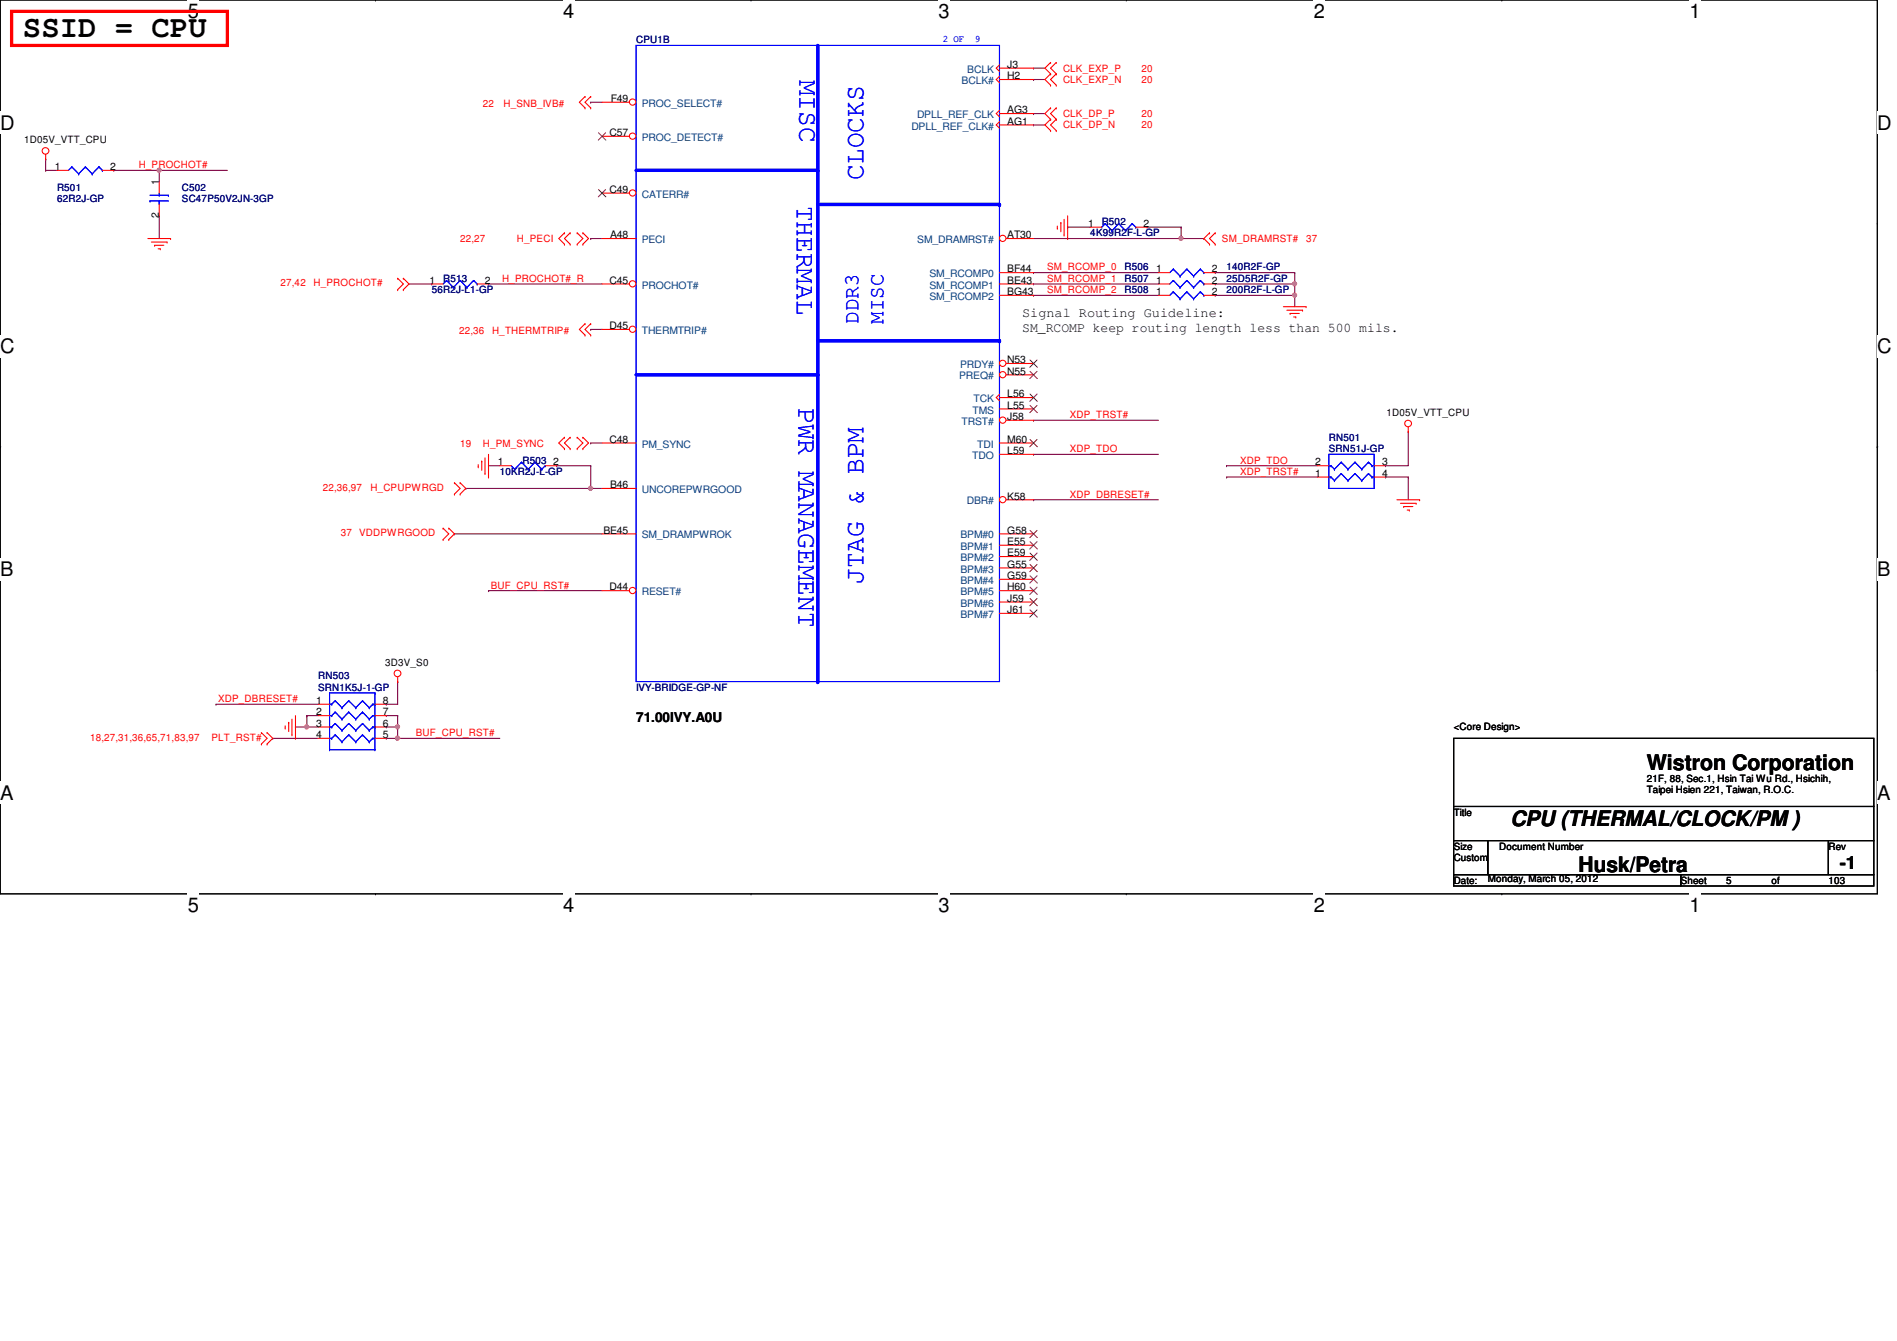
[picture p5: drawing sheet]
<svg xmlns="http://www.w3.org/2000/svg" width="297mm" height="210mm" viewBox="0 0 297 210" stroke-linecap="round" stroke-linejoin="round" font-family="sans-serif">
<path d="M0 0h294v139.9h-294z" fill="none" stroke="#000" stroke-width=".17"/>
<g fill="#fff">
<path d="M29.4 0h1.8v3.5h-1.8z"/>
<path d="M29.4 139.9h1.8v3.5h-1.8z"/>
</g>
<path d="M58.8 0h.1M58.8 139.9h.1" fill="none" stroke="#000" stroke-width=".17"/>
<g fill="#fff">
<path d="M88.2 0h1.7v3.5h-1.7z"/>
<path d="M88.2 139.9h1.7v3.5h-1.7z"/>
</g>
<path d="M117.6 0h.1M117.6 139.9h.1" fill="none" stroke="#000" stroke-width=".17"/>
<g fill="#fff">
<path d="M147 0h1.7v3.5h-1.7z"/>
<path d="M147 139.9h1.7v3.5h-1.7z"/>
</g>
<path d="M176.4 0h.1M176.4 139.9h.1" fill="none" stroke="#000" stroke-width=".17"/>
<g fill="#fff">
<path d="M205.7 0h1.8v3.5h-1.8z"/>
<path d="M205.7 139.9h1.8v3.5h-1.8z"/>
</g>
<path d="M235.2 0h.1M235.2 139.9h.1" fill="none" stroke="#000" stroke-width=".17"/>
<g fill="#fff">
<path d="M264.5 0h1.8v3.5h-1.8z"/>
<path d="M264.5 139.9h1.8v3.5h-1.8z"/>
<path d="M0 17.5h2.3v3.5h-2.3z"/>
<path d="M294 17.5h2.2v3.5h-2.2z"/>
<path d="M0 52.5h2.3v3.4h-2.3z"/>
<path d="M294 52.5h2.2v3.4h-2.2z"/>
</g>
<path d="M0 35h.1M294 35h.1" fill="none" stroke="#000" stroke-width=".17"/>
<g fill="#fff">
<path d="M0 87.4h2.1v3.5h-2.1z"/>
<path d="M294 87.4h2v3.5h-2z"/>
</g>
<path d="M0 69.9h.1M294 69.9h.1" fill="none" stroke="#000" stroke-width=".17"/>
<path d="M0 69.9h.1M294 69.9h.1" fill="none" stroke="#000" stroke-width=".16"/>
<g fill="#fff">
<path d="M0 122.4h2.1v3.5h-2.1z"/>
<path d="M294 122.4h2v3.5h-2z"/>
</g>
<path d="M0 104.9h.1M294 104.9h.1" fill="none" stroke="#000" stroke-width=".17"/>
<g fill="none" stroke="#800040" stroke-width=".17">
<path d="M92.5 16h.1M92.5 16h1.8M161.8 17.8h.1M161.8 19.6h.1M161.8 17.8h1.8M161.8 19.6h1.8M7.2 26.7h.1M7.2 24.9h.1M7.2 26.7h1.7M7.2 24.9v1.8M24.9 26.7h.1M24.9 33.8h.1"/>
<path d="M24.9 26.7h10.7M24.9 26.7v1.7M24.9 33.8v3.5M92.5 37.3h.1M92.5 37.3h1.8M64 44.4h3.6M67.6 44.4h.1M92.5 51.6h.1M92.5 51.6h1.8M76.5 72.9h.1M76.5 72.9h1.8M87.2 72.9h.1"/>
<path d="M87.2 72.9h5.3M92.5 69.3h.1M92.5 69.3h1.8M161.8 78.2h.1M161.8 71.1h.1M161.8 78.2h19.6M161.8 71.1h19.6M76.5 92.5h.1M76.5 92.5h17.8"/>
</g>
<circle cx="24.9" cy="26.6" r=".32" fill="#f0f"/>
<circle cx="24.9" cy="26.6" r=".32" fill="none" stroke="#f0f" stroke-width=".17"/>
<path d="M161.8 10.7h.1M161.8 12.4h.1M161.8 10.7h1.8M161.8 12.4h1.8M17.8 26.7h.1M17.8 26.7h7.1M161.8 37.3h23.2M185 37.3h.1M76.5 44.4h.1M76.5 44.4h17.8M71.2 83.6h.1M71.2 83.6h23.1" fill="none" stroke="#800040" stroke-width=".17"/>
<circle cx="184.9" cy="37.3" r=".32" fill="#f0f"/>
<circle cx="184.9" cy="37.3" r=".32" fill="none" stroke="#f0f" stroke-width=".17"/>
<path d="M167.2 35.6h.1M167.2 35.6h3.5M179.6 35.6h.1M179.6 35.6h5.4M185 35.6h.1M185 35.6v1.7h3.5M188.5 37.3h.1M92.5 72.9h.1M92.5 76.5h.1M92.5 72.9v3.6M92.5 76.5h1.8" fill="none" stroke="#800040" stroke-width=".17"/>
<circle cx="92.5" cy="76.4" r=".32" fill="#f0f"/>
<circle cx="92.5" cy="76.4" r=".32" fill="none" stroke="#f0f" stroke-width=".17"/>
<g fill="none" stroke="#800040" stroke-width=".17">
<path d="M42.7 115.6h.1M42.7 115.6h7.1M48 112h.1M48 113.8h.1M48 112h1.8M48 112v1.8M48 113.8h1.8M60.5 115.6h.1M60.5 112h.1M60.5 112h1.8M62.3 113.8h.1M62.3 112h.1"/>
<path d="M62.3 112v3.6h-1.8"/>
</g>
<circle cx="62.2" cy="113.8" r=".32" fill="#f0f"/>
<circle cx="62.2" cy="113.8" r=".32" fill="none" stroke="#f0f" stroke-width=".17"/>
<path d="M72.9 76.5h.1M72.9 76.5h19.6M33.8 110.2h.1M33.8 110.2h16M60.5 113.8h.1M60.5 110.2h.1M60.5 113.8h1.8M62.3 106.7h.1M62.3 115.6h.1M62.3 106.7v3.5h-1.8M62.3 115.6h16" fill="none" stroke="#800040" stroke-width=".17"/>
<circle cx="62.2" cy="115.5" r=".32" fill="#f0f"/>
<circle cx="62.2" cy="115.5" r=".32" fill="none" stroke="#f0f" stroke-width=".17"/>
<path d="M46.3 113.8h.1M46.3 113.8h1.7" fill="none" stroke="#800040" stroke-width=".17"/>
<circle cx="48" cy="113.8" r=".32" fill="#f0f"/>
<circle cx="48" cy="113.8" r=".32" fill="none" stroke="#f0f" stroke-width=".17"/>
<g fill="none" stroke="#800040" stroke-width=".17">
<path d="M161.8 42.7h.1M161.8 44.4h.1M161.8 46.2h.1M161.8 42.7h19.6M161.8 44.4h19.6M161.8 46.2h19.6M190.3 42.7h.1M190.3 44.4h.1M190.3 46.2h.1M190.3 42.7h12.4M190.3 46.2h12.4M202.7 42.7h.1"/>
<path d="M202.7 46.2h.1M202.7 42.7v1.7h-12.4M202.7 46.2v1.8M192.1 74.7h.1M192.1 72.9h.1M192.1 74.7h14.2M192.1 72.9h14.2M217 74.7h.1M217 72.9h.1M217 74.7h3.5M220.5 67.6h.1M220.5 74.7h.1"/>
<path d="M220.5 67.6v5.3h-3.5M220.5 74.7v3.5"/>
</g>
<circle cx="202.7" cy="46.2" r=".32" fill="#f0f"/>
<circle cx="202.7" cy="46.2" r=".32" fill="none" stroke="#f0f" stroke-width=".17"/>
<path d="M202.7 44.4h.1M202.7 44.4v1.8" fill="none" stroke="#800040" stroke-width=".17"/>
<circle cx="202.7" cy="44.4" r=".32" fill="#f0f"/>
<circle cx="202.7" cy="44.4" r=".32" fill="none" stroke="#f0f" stroke-width=".17"/>
<path d="M161.8 65.8h.1M161.8 65.8h19.6" fill="none" stroke="#800040" stroke-width=".17"/>
<g fill="none" stroke="#f00" stroke-width=".17">
<path d="M91.6 15.1h.1M91.6 16.9h.1M91.6 15.1l-.9 .9 .9 .9M92.5 15.1h.1M92.5 16.9h.1M92.5 15.1l-.9 .9 .9 .9M164.5 9.8h.1M164.5 11.6h.1M164.5 13.3h.1M164.5 16.9h.1M164.5 18.7h.1M164.5 9.8l-.9 .9 .9 .9"/>
<path d="M164.5 11.6l-.9 .8 .9 .9M164.5 16.9l-.9 .9 .9 .9M164.5 18.7l-.9 .9 .9 .8M165.4 11.6h.1M165.4 9.8h.1M165.4 13.3h.1M165.4 18.7h.1M165.4 16.9h.1M165.4 9.8l-.9 .9 .9 .9M165.4 11.6l-.9 .8 .9 .9M165.4 16.9l-.9 .9 .9 .9M165.4 18.7l-.9 .9 .9 .8"/>
<path d="M7.2 24.9h.1M7.2 24.2v.7M8.9 26.7h1.8M16 26.7h1.8M23.2 37.3h3.5M23.7 37.9h2.5M24.2 38.4h.1M24.2 38.4h1.5M24.8 38.9h.3M24.9 28.4v1.8M24.9 32v1.8M25.1 38.9h.1"/>
<path d="M26.2 37.9h.1M26.7 37.3h.1M88.4 38.2h.1M88.4 36.4h.1M88.4 36.4l-.9 .9 .9 .9M89.3 36.4h.1M89.3 38.2h.1M89.3 36.4l-.9 .9 .9 .9M90.4 38.2h.1M90.4 36.4h.1M90.4 36.4l.9 .9-.9 .9M91.3 38.2h.1"/>
<path d="M91.3 36.4h.1M91.3 36.4l.9 .9-.9 .9M164.5 20.4h.1M165.4 20.4h.1M165.6 35.7h.1M165.6 35.4v.3M166.1 34.8h.1M166.1 34.8v1.5M166.6 36.8h.1M166.6 34.3v2.5M167.2 37.3h.1M167.2 33.8v3.5"/>
<path d="M170.7 35.6h1.8M177.8 35.6h1.8M189.4 36.4h.1M189.4 38.2h.1M189.4 36.4l-.9 .9 .9 .9M190.3 38.2h.1M190.3 36.4h.1M190.3 36.4l-.9 .9 .9 .9M62.3 43.6h.1M62.3 45.3h.1M62.3 43.6l.9 .8-.9 .9M63.2 45.3h.1"/>
<path d="M63.2 43.6h.1M63.2 43.6l.8 .8-.8 .9M67.6 44.4h1.8M74.7 44.4h1.8M91.6 50.7h.1M91.6 52.5h.1M91.6 50.7l-.9 .9 .9 .9M92.5 50.7h.1M92.5 52.5h.1M92.5 50.7l-.9 .9 .9 .9M181.4 44.4h1.8M181.4 46.2h1.8"/>
<path d="M188.5 44.4h1.8M188.5 46.2h1.8M201 48h3.5M201.5 48.6h2.5M202 49.1h.1M202 49.1h1.5M202.6 49.6h.3M202.9 49.6h.1M204 48.6h.1M204.5 48h.1M71.2 75.6h.1M71.2 77.3h.1"/>
<path d="M71.2 75.6l.8 .9-.8 .8M72 77.3h.1M72 75.6h.1M72 75.6l.9 .9-.9 .8M74.9 73.1h.1M74.9 72.7v.4M75.4 72.2h.1M75.4 72.2v1.4M75.9 74.1h.1M75.9 71.7v2.4M76.5 74.7h.1M76.5 71.1v3.6"/>
<path d="M88.4 70.2h.1M88.4 68.5h.1M88.4 68.5l-.9 .8 .9 .9M89.3 68.5h.1M89.3 70.2h.1M89.3 68.5l-.9 .8 .9 .9M90.4 70.2h.1M90.4 68.5h.1M90.4 68.5l.9 .8-.9 .9M91.3 70.2h.1M91.3 68.5h.1M91.3 68.5l.9 .8-.9 .9"/>
<path d="M206.3 74.7h1.8M206.3 72.9h1.8M215.2 74.7h1.8M215.2 72.9h1.8M218.7 78.2h3.6M219.3 78.8h2.4M219.8 79.3h.1M219.8 79.3h1.4M220.3 79.8h.4M220.5 67.6h.1M220.5 66.8v.8M220.7 79.8h.1"/>
<path d="M221.7 78.8h.1M222.3 78.2h.1M69.4 82.7h.1M69.4 84.5h.1M69.4 82.7l.9 .9-.9 .9M70.3 84.5h.1M70.3 82.7h.1M70.3 82.7l.9 .9-.9 .9M40.9 114.7h.1M40.9 116.5h.1M40.9 114.7l.9 .9-.9 .9M41.8 116.5h.1"/>
<path d="M41.8 114.7h.1M41.8 114.7l.9 .9-.9 .9M44.7 114h.1M44.7 113.6v.4M45.2 113.1h.1M45.2 113.1v1.4M45.7 115h.1M45.7 112.6v2.4M46.3 115.6h.1M46.3 112v3.6M49.8 110.2h1.8M49.8 112h1.8"/>
<path d="M49.8 113.8h1.8M49.8 115.6h1.8M58.7 110.2h1.8M58.7 112h1.8M58.7 113.8h1.8M58.7 115.6h1.8M62.3 106.7h.1M62.3 106v.7"/>
<circle cx="7.1" cy="23.6" r=".52"/>
<circle cx="220.5" cy="66.3" r=".52"/>
<circle cx="62.3" cy="105.4" r=".52"/>
</g>
<path d="M227.6 115.6h65.8v10.6h-65.8zM227.6 126.2h65.8v5.4h-65.8zM227.6 131.6h5.4v5.3h-5.4zM227.6 136.9h35.6v1.8h-35.6zM233 131.6h53.3v5.3h-53.3zM263.2 136.9h30.2v1.8h-30.2zM286.3 131.6h7.1v5.3h-7.1z" fill="none" stroke="#000" stroke-width=".17"/>
<path d="M1.8 1.8h33.8v5.3h-33.8z" fill="none" stroke="#f00" stroke-width=".51"/>
<g fill="none" stroke="#00f" stroke-width=".17">
<path d="M11.3 26.1h.1M11.3 26.1l-.6 .6M11.3 26.1l1 1.1M12.3 27.2h.1M13.4 26.1h.1M13.4 26.1l-1.1 1.1M13.4 26.1l1 1.1M14.4 27.2h.1M15.5 26.1h.1M15.5 26.1l-1.1 1.1M15.5 26.1l.5 .6M16 26.7h.1"/>
<path d="M23.5 31.5h.1M23.5 30.6h2.9M23.5 31.5h2.9M24.9 30.6h.1M24.9 31.5h.1M24.9 30.2v.4M24.9 31.5v.5M26.4 30.6h.1M173.1 35h.1M173.1 35l-.6 .6M173.1 35l1 1.1M174.1 36.1h.1"/>
<path d="M175.2 35h.1M175.2 35l1 1.1M175.2 35l-1.1 1.1M176.2 36.1h.1M177.3 35h.1M177.3 35l-1.1 1.1M177.3 35l.5 .6M177.8 35.6h.1M69.9 43.9h.1M69.9 43.9l-.5 .5M69.9 43.9l1.1 1.1M71 45h.1"/>
<path d="M72 43.9h.1M72 43.9l-1 1.1M72 43.9l1.1 1.1M73.1 45h.1M74.2 43.9h.1M74.2 43.9l-1.1 1.1M74.2 43.9l.5 .5M74.7 44.4h.1M183.7 43.9h.1M183.7 45.7h.1M183.7 43.9l-.5 .5M183.7 43.9l1.1 1.1"/>
<path d="M183.7 45.7l-.5 .5M183.7 45.7l1.1 1.1M184.8 45h.1M184.8 46.8h.1M185.8 43.9h.1M185.8 45.7h.1M185.8 43.9l-1 1.1M185.8 43.9l1.1 1.1M185.8 45.7l-1 1.1M185.8 45.7l1.1 1.1M186.9 45h.1M186.9 46.8h.1"/>
<path d="M188 43.9h.1M188 45.7h.1M188 43.9l-1.1 1.1M188 43.9l.5 .5M188 45.7l-1.1 1.1M188 45.7l.5 .5M188.5 44.4h.1M188.5 46.2h.1M208.1 71.1h7.1v5.4h-7.1zM208.1 72.9h.1M208.1 74.7h.3M208.1 72.9h.3"/>
<path d="M208.4 74.7h.1M208.4 72.9h.1M208.4 74.7l.6 .5M208.4 72.9l.6 .5M209 75.2h.1M209 73.4h.1M210 74.1h.1M210 72.3h.1M210 74.1l-1 1.1M210 74.1l1.1 1.1M210 72.3l1.1 1.1M210 72.3l-1 1.1"/>
<path d="M211.1 75.2h.1M211.1 73.4h.1M212.2 74.1h.1M212.2 72.3h.1M212.2 74.1l-1.1 1.1M212.2 74.1l1 1.1M212.2 72.3l1 1.1M212.2 72.3l-1.1 1.1M213.2 75.2h.1M213.2 73.4h.1M214.3 74.1h.1M214.3 72.3h.1"/>
<path d="M214.3 74.1l-1.1 1.1M214.3 74.1l.5 .6M214.3 72.3l.5 .6M214.3 72.3l-1.1 1.1M214.8 74.7h.1M214.8 72.9h.1M214.8 74.7h.4M214.8 72.9h.4M215.2 74.7h.1M51.6 112h.1M51.6 115.6h.1M51.6 108.5h.1"/>
<path d="M51.6 117.3h.1M51.6 110.2h.3M51.6 112h.3M51.6 113.8h.3M51.6 115.6h.3M51.6 117.3h7.1M51.6 108.5h7.1M51.6 108.5v8.8M51.9 110.2h.1M51.9 112h.1M51.9 113.8h.1M51.9 115.6h.1"/>
<path d="M52.5 109.7h.1M52.5 111.5h.1M52.5 113.2h.1M52.5 115h.1M52.5 109.7l-.6 .5M52.5 109.7l1 1.1M52.5 111.5l1 1.1M52.5 111.5l-.6 .5M52.5 113.2l-.6 .6M52.5 113.2l1 1.1M52.5 115l1 1.1M52.5 115l-.6 .6"/>
<path d="M53.5 110.8h.1M53.5 112.6h.1M53.5 114.3h.1M53.5 116.1h.1M54.6 109.7h.1M54.6 111.5h.1M54.6 113.2h.1M54.6 115h.1M54.6 109.7l-1.1 1.1M54.6 109.7l1.1 1.1M54.6 111.5l1.1 1.1M54.6 111.5l-1.1 1.1"/>
<path d="M54.6 113.2l-1.1 1.1M54.6 113.2l1.1 1.1M54.6 115l1.1 1.1M54.6 115l-1.1 1.1M55.7 110.8h.1M55.7 112.6h.1M55.7 114.3h.1M55.7 116.1h.1M56.8 109.7h.1M56.8 111.5h.1M56.8 113.2h.1M56.8 115h.1"/>
<path d="M56.8 109.7l-1.1 1.1M56.8 109.7l1 1.1M56.8 111.5l1 1.1M56.8 111.5l-1.1 1.1M56.8 113.2l-1.1 1.1M56.8 113.2l1 1.1M56.8 115l1 1.1M56.8 115l-1.1 1.1M57.8 110.8h.1M57.8 112.6h.1M57.8 114.3h.1M57.8 116.1h.1"/>
<path d="M58.4 110.2h.1M58.4 112h.1M58.4 113.8h.1M58.4 115.6h.1M58.4 110.2h.3M58.4 110.2l-.6 .6M58.4 112h.3M58.4 112l-.6 .6M58.4 113.8h.3M58.4 113.8l-.6 .5M58.4 115.6h.3M58.4 115.6l-.6 .5"/>
<path d="M58.7 110.2h.1M58.7 113.8h.1M58.7 117.3h.1M58.7 108.5h.1M58.7 108.5v8.8"/>
</g>
<path d="M128.1 7.1v99.6" fill="none" stroke="#00f" stroke-width=".51"/>
<circle cx="128.1" cy="106.7" r=".25" fill="#00f"/>
<path d="M128.1 32h28.4" fill="none" stroke="#00f" stroke-width=".51"/>
<circle cx="156.5" cy="32" r=".25" fill="#00f"/>
<path d="M99.6 26.7h28.5" fill="none" stroke="#00f" stroke-width=".51"/>
<circle cx="128.1" cy="26.7" r=".25" fill="#00f"/>
<path d="M99.6 58.7h28.5" fill="none" stroke="#00f" stroke-width=".51"/>
<circle cx="128.1" cy="58.7" r=".25" fill="#00f"/>
<path d="M128.1 53.3h28.4" fill="none" stroke="#00f" stroke-width=".51"/>
<circle cx="156.5" cy="53.3" r=".25" fill="#00f"/>
<path d="M99.6 7.1h56.9v99.6h-56.9z" fill="none" stroke="#00f" stroke-width=".17"/>
<path d="M128.1 7.1v99.6" fill="none" stroke="#00f" stroke-width=".51"/>
<circle cx="128.1" cy="106.7" r=".25" fill="#00f"/>
<path d="M128.1 32h28.4" fill="none" stroke="#00f" stroke-width=".51"/>
<circle cx="156.5" cy="32" r=".25" fill="#00f"/>
<path d="M99.6 26.7h28.5" fill="none" stroke="#00f" stroke-width=".51"/>
<circle cx="128.1" cy="26.7" r=".25" fill="#00f"/>
<path d="M99.6 58.7h28.5" fill="none" stroke="#00f" stroke-width=".51"/>
<circle cx="128.1" cy="58.7" r=".25" fill="#00f"/>
<path d="M128.1 53.3h28.4" fill="none" stroke="#00f" stroke-width=".51"/>
<circle cx="156.5" cy="53.3" r=".25" fill="#00f"/>
<path d="M99.6 7.1h56.9v99.6h-56.9z" fill="none" stroke="#00f" stroke-width=".17"/>
<path d="M156.5 44.4h5.3M156.5 46.2h5.3" fill="none" stroke="#f00" stroke-width=".17"/>
<circle cx="157" cy="37.3" r=".5" fill="#fff"/>
<g fill="none" stroke="#f00" stroke-width=".17">
<path d="M156.5 11.9l-.5 .5 .5 .6M156.5 12.4h5.3M156.5 10.2l-.5 .5 .5 .5M156.5 10.7h5.3M156.5 19l-.5 .6 .5 .5M156.5 19.6h5.3M156.5 17.3l-.5 .5 .5 .5M156.5 17.8h5.3M157.6 37.3h4.2M156.5 42.7h5.3"/>
<circle cx="157" cy="37.3" r=".5"/>
</g>
<circle cx="99.1" cy="30.2" r=".5" fill="#fff"/>
<g fill="none" stroke="#f00" stroke-width=".17">
<path d="M94.3 30.2h4.2M94.3 37.3h5.3"/>
<circle cx="99.1" cy="30.2" r=".5"/>
</g>
<path d="M93.7 29.7l1.2 1.1M94.8 29.7l-1.1 1.1" fill="none" stroke="#804000" stroke-width=".16"/>
<circle cx="99.1" cy="44.4" r=".5" fill="#fff"/>
<g fill="none" stroke="#f00" stroke-width=".17">
<path d="M94.3 44.4h4.2"/>
<circle cx="99.1" cy="44.4" r=".5"/>
</g>
<circle cx="99.1" cy="51.5" r=".5" fill="#fff"/>
<g fill="none" stroke="#f00" stroke-width=".17">
<path d="M94.3 51.6h4.2M94.3 83.6h5.3"/>
<circle cx="99.1" cy="51.5" r=".5"/>
</g>
<circle cx="99.1" cy="92.4" r=".5" fill="#fff"/>
<g fill="none" stroke="#f00" stroke-width=".17">
<path d="M94.3 92.5h4.2"/>
<circle cx="99.1" cy="92.4" r=".5"/>
</g>
<circle cx="157" cy="56.9" r=".5" fill="#fff"/>
<g fill="none" stroke="#f00" stroke-width=".17">
<path d="M157.6 56.9h4.2"/>
<circle cx="157" cy="56.9" r=".5"/>
</g>
<path d="M161.3 56.3l1.1 1.2M162.4 56.3l-1.2 1.2" fill="none" stroke="#804000" stroke-width=".16"/>
<circle cx="157" cy="58.6" r=".5" fill="#fff"/>
<g fill="none" stroke="#f00" stroke-width=".17">
<path d="M157.6 58.7h4.2M156.5 61.7l-.5 .5 .5 .5M156.5 62.2h5.3M156.5 64h5.3"/>
<circle cx="157" cy="58.6" r=".5"/>
</g>
<path d="M161.3 58.1l1.1 1.2M162.4 58.1l-1.2 1.2M161.3 61.7l1.1 1.1M161.3 63.5l1.1 1.1M162.4 61.7l-1.2 1.1M162.4 63.5l-1.2 1.1" fill="none" stroke="#804000" stroke-width=".16"/>
<circle cx="157" cy="65.8" r=".5" fill="#fff"/>
<g fill="none" stroke="#f00" stroke-width=".17">
<path d="M156.5 69.3h5.3M156.5 71.1h5.3M157.6 65.8h4.2"/>
<circle cx="157" cy="65.8" r=".5"/>
</g>
<path d="M161.3 68.8l1.1 1.1M162.4 68.8l-1.2 1.1" fill="none" stroke="#804000" stroke-width=".16"/>
<circle cx="157" cy="78.2" r=".5" fill="#fff"/>
<g fill="none" stroke="#f00" stroke-width=".17">
<path d="M94.3 69.3h5.3M157.6 78.2h4.2M156.5 83.6h5.3M156.5 85.3h5.3M156.5 87.1h5.3M156.5 88.9h5.3M156.5 90.7h5.3M156.5 92.5h5.3M156.5 94.2h5.3M156.5 96h5.3"/>
<circle cx="157" cy="78.2" r=".5"/>
</g>
<g fill="none" stroke="#804000" stroke-width=".16">
<path d="M161.3 83l1.1 1.2M161.3 84.8l1.1 1.1M161.3 86.6l1.1 1.1M161.3 88.3l1.1 1.2M161.3 90.1l1.1 1.2M161.3 91.9l1.1 1.1M161.3 93.7l1.1 1.1M161.3 95.5l1.1 1.1M162.4 83l-1.2 1.2M162.4 84.8l-1.2 1.1M162.4 86.6l-1.2 1.1M162.4 88.3l-1.2 1.2"/>
<path d="M162.4 90.1l-1.2 1.2M162.4 91.9l-1.2 1.1M162.4 93.7l-1.2 1.1M162.4 95.5l-1.2 1.1"/>
</g>
<circle cx="99.1" cy="21.3" r=".5" fill="#fff"/>
<g fill="none" stroke="#f00" stroke-width=".17">
<path d="M94.3 21.3h4.2"/>
<circle cx="99.1" cy="21.3" r=".5"/>
</g>
<path d="M93.7 20.8l1.2 1.1M94.8 20.8l-1.1 1.1" fill="none" stroke="#804000" stroke-width=".16"/>
<circle cx="99.1" cy="16" r=".5" fill="#fff"/>
<g fill="none" stroke="#f00" stroke-width=".17">
<path d="M94.3 16h4.2M181.4 42.7h1.8M188.5 42.7h1.8M78.3 72.9h1.7M85.4 72.9h1.8M94.3 76.5h5.3"/>
<circle cx="99.1" cy="16" r=".5"/>
</g>
<g fill="none" stroke="#00f" stroke-width=".17">
<path d="M183.7 42.1h.1M183.7 42.1l-.5 .6M183.7 42.1l1.1 1.1M184.8 43.2h.1M185.8 42.1h.1M185.8 42.1l-1 1.1M185.8 42.1l1.1 1.1M186.9 43.2h.1M188 42.1h.1M188 42.1l-1.1 1.1M188 42.1l.5 .6M188.5 42.7h.1"/>
<path d="M80 72.9l.6 .5M80.6 73.4h.1M81.7 72.3h.1M81.7 72.3l-1.1 1.1M81.7 72.3l1 1.1M82.7 73.4h.1M83.8 72.3h.1M83.8 72.3l-1.1 1.1M83.8 72.3l1 1.1M84.8 73.4h.1M85.4 72.9h.1M85.4 72.9l-.6 .5"/>
</g>
<circle cx="24.9" cy="26.6" r=".32" fill="#f0f"/>
<circle cx="24.9" cy="26.6" r=".32" fill="none" stroke="#f0f" stroke-width=".17"/>
<circle cx="184.9" cy="37.3" r=".32" fill="#f0f"/>
<circle cx="184.9" cy="37.3" r=".32" fill="none" stroke="#f0f" stroke-width=".17"/>
<circle cx="92.5" cy="76.4" r=".32" fill="#f0f"/>
<circle cx="92.5" cy="76.4" r=".32" fill="none" stroke="#f0f" stroke-width=".17"/>
<circle cx="62.2" cy="113.8" r=".32" fill="#f0f"/>
<circle cx="62.2" cy="113.8" r=".32" fill="none" stroke="#f0f" stroke-width=".17"/>
<circle cx="62.2" cy="115.5" r=".32" fill="#f0f"/>
<circle cx="62.2" cy="115.5" r=".32" fill="none" stroke="#f0f" stroke-width=".17"/>
<circle cx="48" cy="113.8" r=".32" fill="#f0f"/>
<circle cx="48" cy="113.8" r=".32" fill="none" stroke="#f0f" stroke-width=".17"/>
<circle cx="202.7" cy="46.2" r=".32" fill="#f0f"/>
<circle cx="202.7" cy="46.2" r=".32" fill="none" stroke="#f0f" stroke-width=".17"/>
<circle cx="202.7" cy="44.4" r=".32" fill="#f0f"/>
<circle cx="202.7" cy="44.4" r=".32" fill="none" stroke="#f0f" stroke-width=".17"/>
<text font-size="4.8" x="3.6" y="5.8">SSID = CPU</text>
<g font-size="4.2" fill="#00f">
<text x="125.2" y="12.4" transform="rotate(90 125.2 12.4)">MISC</text>
<text x="135.2" y="28.1" transform="rotate(-90 135.2 28.1)">CLOCKS</text>
<text x="124.8" y="32.2" transform="rotate(90 124.8 32.2)">THERMAL</text>
<text x="125" y="63.8" transform="rotate(90 125 63.8)">PWR MANAGEMENT</text>
<text x="135.2" y="91.4" transform="rotate(-90 135.2 91.4)">JTAG &amp; BPM</text>
</g>
<g font-size="3.3" fill="#00f">
<text x="134.4" y="50.7" transform="rotate(-90 134.4 50.7)">DDR3</text>
<text x="138.3" y="50.7" transform="rotate(-90 138.3 50.7)">MISC</text>
</g>
<g font-size="3.3">
<text x="257.8" y="120.5">Wistron Corporation</text>
<text x="236.5" y="129.3">CPU (THERMAL/CLOCK/PM )</text>
<text x="247.2" y="136.5">Husk/Petra</text>
</g>
<g font-size="3.1">
<text x="29.4" y="2.8">5</text>
<text x="88.2" y="2.8">4</text>
<text x="147" y="2.8">3</text>
<text x="205.7" y="2.8">2</text>
<text x="264.5" y="2.8">1</text>
<text x="0" y="20.3">D</text>
<text x="294" y="20.3">D</text>
<text x="0" y="55.2">C</text>
<text x="294" y="55.2">C</text>
<text x="0" y="90.2">B</text>
<text x="294" y="90.2">B</text>
<text x="0" y="125.2">A</text>
<text x="294" y="125.2">A</text>
<text x="29.4" y="142.7">5</text>
<text x="88.2" y="142.7">4</text>
<text x="147" y="142.7">3</text>
<text x="205.7" y="142.7">2</text>
<text x="264.5" y="142.7">1</text>
</g>
<text font-size="2.8" x="288.1" y="136">-1</text>
<g font-size="2.1">
<text x="160.1" y="49.7">Signal Routing Guideline:</text>
<text x="160.1" y="51.9">SM_RCOMP keep routing length less than 500 mils.</text>
<text x="99.6" y="112.9">71.00IVY.A0U</text>
</g>
<g font-size="1.6" fill="#000080">
<text x="99.6" y="6.8">CPU1B</text>
<text x="8.9" y="29.9">R501</text>
<text x="28.5" y="29.9">C502</text>
<text x="8.9" y="31.7">62R2J-GP</text>
<text x="28.5" y="31.7">SC47P50V2JN-3GP</text>
<text x="172.5" y="35.2">R502</text>
<text x="170.7" y="37">4K99R2F-L-GP</text>
<text x="67.6" y="45.9">56R2J-L1-GP</text>
<text x="69.4" y="44.1">R513</text>
<text x="176.1" y="44.1">R507</text>
<text x="176.1" y="45.9">R508</text>
<text x="176.1" y="42.3">R506</text>
<text x="192.1" y="44.1">25D5R2F-GP</text>
<text x="192.1" y="45.9">200R2F-L-GP</text>
<text x="192.1" y="42.3">140R2F-GP</text>
<text x="208.1" y="69">RN501</text>
<text x="208.1" y="70.8">SRN51J-GP</text>
<text x="78.3" y="74.3">10KR2J-L-GP</text>
<text x="81.8" y="72.6">R503</text>
<text x="49.8" y="106.3">RN503</text>
<text x="49.8" y="108.1">SRN1K5J-1-GP</text>
<text x="99.6" y="108.1">IVY-BRIDGE-GP-NF</text>
</g>
<g font-size="1.6" fill="#00f">
<text x="147.6" y="6.6">2 OF</text>
<text x="152.7" y="6.6">9</text>
</g>
<g font-size="1.6" fill="#004080">
<text x="151.5" y="11.4">BCLK</text>
<text x="100.5" y="16.7">PROC_SELECT#</text>
<text x="150.6" y="13.2">BCLK#</text>
<text x="100.5" y="22.1">PROC_DETECT#</text>
<text x="142.7" y="20.3">DPLL_REF_CLK#</text>
<text x="143.6" y="18.5">DPLL_REF_CLK</text>
<text x="100.5" y="30.9">CATERR#</text>
<text x="100.5" y="38.1">PECI</text>
<text x="143.6" y="38.1">SM_DRAMRST#</text>
<text x="100.5" y="45.2">PROCHOT#</text>
<text x="145.5" y="45.2">SM_RCOMP1</text>
<text x="145.5" y="46.9">SM_RCOMP2</text>
<text x="145.5" y="43.4">SM_RCOMP0</text>
<text x="100.5" y="52.3">THERMTRIP#</text>
<text x="150.2" y="59.4">PREQ#</text>
<text x="150.3" y="57.6">PRDY#</text>
<text x="152.3" y="64.7">TMS</text>
<text x="152.4" y="62.9">TCK</text>
<text x="100.5" y="70.1">PM_SYNC</text>
<text x="150.6" y="66.5">TRST#</text>
<text x="152.2" y="71.8">TDO</text>
<text x="153" y="70.1">TDI</text>
<text x="100.5" y="77.2">UNCOREPWRGOOD</text>
<text x="151.4" y="79">DBR#</text>
<text x="100.5" y="84.3">SM_DRAMPWROK</text>
<text x="150.4" y="84.3">BPM#0</text>
<text x="150.4" y="86.1">BPM#1</text>
<text x="150.4" y="87.8">BPM#2</text>
<text x="150.4" y="89.6">BPM#3</text>
<text x="100.5" y="93.2">RESET#</text>
<text x="150.4" y="91.4">BPM#4</text>
<text x="150.4" y="93.2">BPM#5</text>
<text x="150.4" y="95">BPM#6</text>
<text x="150.4" y="96.7">BPM#7</text>
</g>
<g font-size="1.6">
<text x="157.7" y="10.6">J3</text>
<text x="95.6" y="16">F49</text>
<text x="157.7" y="12.4">H2</text>
<text x="157.7" y="17.7">AG3</text>
<text x="3.8" y="22.4">1D05V_VTT_CPU</text>
<text x="95.5" y="21.3">C57</text>
<text x="157.7" y="19.5">AG1</text>
<text x="8.6" y="26.6">1</text>
<text x="17.3" y="26.6">2</text>
<text x="24.9" y="29" transform="rotate(-90 24.9 29)">1</text>
<text x="24.9" y="34.1" transform="rotate(-90 24.9 34.1)">2</text>
<text x="95.5" y="30.2">C49</text>
<text x="170.4" y="35.5">1</text>
<text x="179.1" y="35.5">2</text>
<text x="95.5" y="37.3">A48</text>
<text x="157.7" y="37.3">AT30</text>
<text x="67.3" y="44.4">1</text>
<text x="75.9" y="44.4">2</text>
<text x="95.5" y="44.4">C45</text>
<text x="157.7" y="44.4">BE43</text>
<text x="157.7" y="46.2">BG43</text>
<text x="157.7" y="42.6">BF44</text>
<text x="181.1" y="44.4">1</text>
<text x="181.1" y="46.2">1</text>
<text x="181.1" y="42.6">1</text>
<text x="189.7" y="44.4">2</text>
<text x="189.7" y="46.2">2</text>
<text x="189.7" y="42.6">2</text>
<text x="95.5" y="51.5">D45</text>
<text x="157.7" y="56.9">N53</text>
<text x="157.7" y="58.6">N55</text>
<text x="157.7" y="62.2">L56</text>
<text x="157.7" y="64">L55</text>
<text x="157.7" y="65.7">J58</text>
<text x="217.1" y="65.1">1D05V_VTT_CPU</text>
<text x="95.5" y="69.3">C48</text>
<text x="157.7" y="69.3">M60</text>
<text x="157.7" y="71.1">L59</text>
<text x="77.9" y="72.9">1</text>
<text x="86.6" y="72.9">2</text>
<text x="95.5" y="76.4">B46</text>
<text x="205.9" y="74.6">1</text>
<text x="205.9" y="72.9">2</text>
<text x="216.4" y="72.9">3</text>
<text x="216.4" y="74.6">4</text>
<text x="94.5" y="83.5">BE45</text>
<text x="157.7" y="78.2">K58</text>
<text x="157.7" y="83.5">G58</text>
<text x="157.7" y="85.3">E55</text>
<text x="157.7" y="87.1">E59</text>
<text x="157.7" y="88.9">G55</text>
<text x="95.5" y="92.4">D44</text>
<text x="157.7" y="90.6">G59</text>
<text x="157.7" y="92.4">H60</text>
<text x="157.7" y="94.2">J59</text>
<text x="157.7" y="96">J61</text>
<text x="60.3" y="104.2">3D3V_S0</text>
<text x="49.5" y="110.2">1</text>
<text x="49.5" y="112">2</text>
<text x="49.5" y="113.7">3</text>
<text x="59.9" y="113.7">6</text>
<text x="59.9" y="112">7</text>
<text x="59.9" y="110.2">8</text>
<text x="49.5" y="115.5">4</text>
<text x="59.9" y="115.5">5</text>
<text x="227.6" y="114.3">&lt;Core Design&gt;</text>
<text x="257.8" y="122.3">21F, 88, Sec.1, Hsin Tai Wu Rd., Hsichih,</text>
<text x="257.8" y="124.2">Taipei Hsien 221, Taiwan, R.O.C.</text>
<text x="227.6" y="127.7">Title</text>
<text x="227.6" y="133">Size</text>
<text x="227.6" y="134.8">Custom</text>
<text x="234.7" y="133">Document Number</text>
<text x="286.3" y="133">Rev</text>
<text x="227.6" y="138.3">Date:</text>
<text x="233" y="138">Monday, March 05, 2012</text>
<text x="263.2" y="138.3">Sheet</text>
<text x="270.3" y="138.3">5</text>
<text x="277.4" y="138.3">of</text>
<text x="286.3" y="138.3">103</text>
</g>
<g font-size="1.6" fill="#f00">
<text x="166.5" y="11.2">CLK_EXP_P</text>
<text x="178.7" y="11.2">20</text>
<text x="75.6" y="16.7">22</text>
<text x="78.8" y="16.7">H_SNB_IVB#</text>
<text x="166.5" y="13">CLK_EXP_N</text>
<text x="178.7" y="13">20</text>
<text x="166.5" y="18.3">CLK_DP_P</text>
<text x="166.5" y="20.1">CLK_DP_N</text>
<text x="178.7" y="18.3">20</text>
<text x="178.7" y="20.1">20</text>
<text x="21.7" y="26.3">H_PROCHOT#</text>
<text x="72" y="37.9">22,27</text>
<text x="80.9" y="37.9">H_PECI</text>
<text x="191.3" y="37.9">SM_DRAMRST#</text>
<text x="204.5" y="37.9">37</text>
<text x="43.9" y="44.8">27,42</text>
<text x="49.1" y="44.8">H_PROCHOT#</text>
<text x="78.6" y="44.1">H_PROCHOT#_R</text>
<text x="164" y="42.3">SM_RCOMP_0</text>
<text x="164" y="44.1">SM_RCOMP_1</text>
<text x="164" y="45.9">SM_RCOMP_2</text>
<text x="71.9" y="52.3">22,36</text>
<text x="77" y="52.3">H_THERMTRIP#</text>
<text x="167.5" y="65.4">XDP_TRST#</text>
<text x="72" y="69.9">19</text>
<text x="75.6" y="69.9">H_PM_SYNC</text>
<text x="167.5" y="70.8">XDP_TDO</text>
<text x="50.5" y="76.8">22,36,97</text>
<text x="58" y="76.8">H_CPUPWRGD</text>
<text x="167.5" y="77.9">XDP_DBRESET#</text>
<text x="194.2" y="74.3">XDP_TRST#</text>
<text x="194.2" y="72.6">XDP_TDO</text>
<text x="53.4" y="83.9">37 VDDPWRGOOD</text>
<text x="76.8" y="92.1">BUF_CPU_RST#</text>
<text x="34.2" y="109.9">XDP_DBRESET#</text>
<text x="14.1" y="116">18,27,31,36,65,71,83,97</text>
<text x="33.1" y="116">PLT_RST#</text>
<text x="65.1" y="115.2">BUF_CPU_RST#</text>
</g>
</svg>
